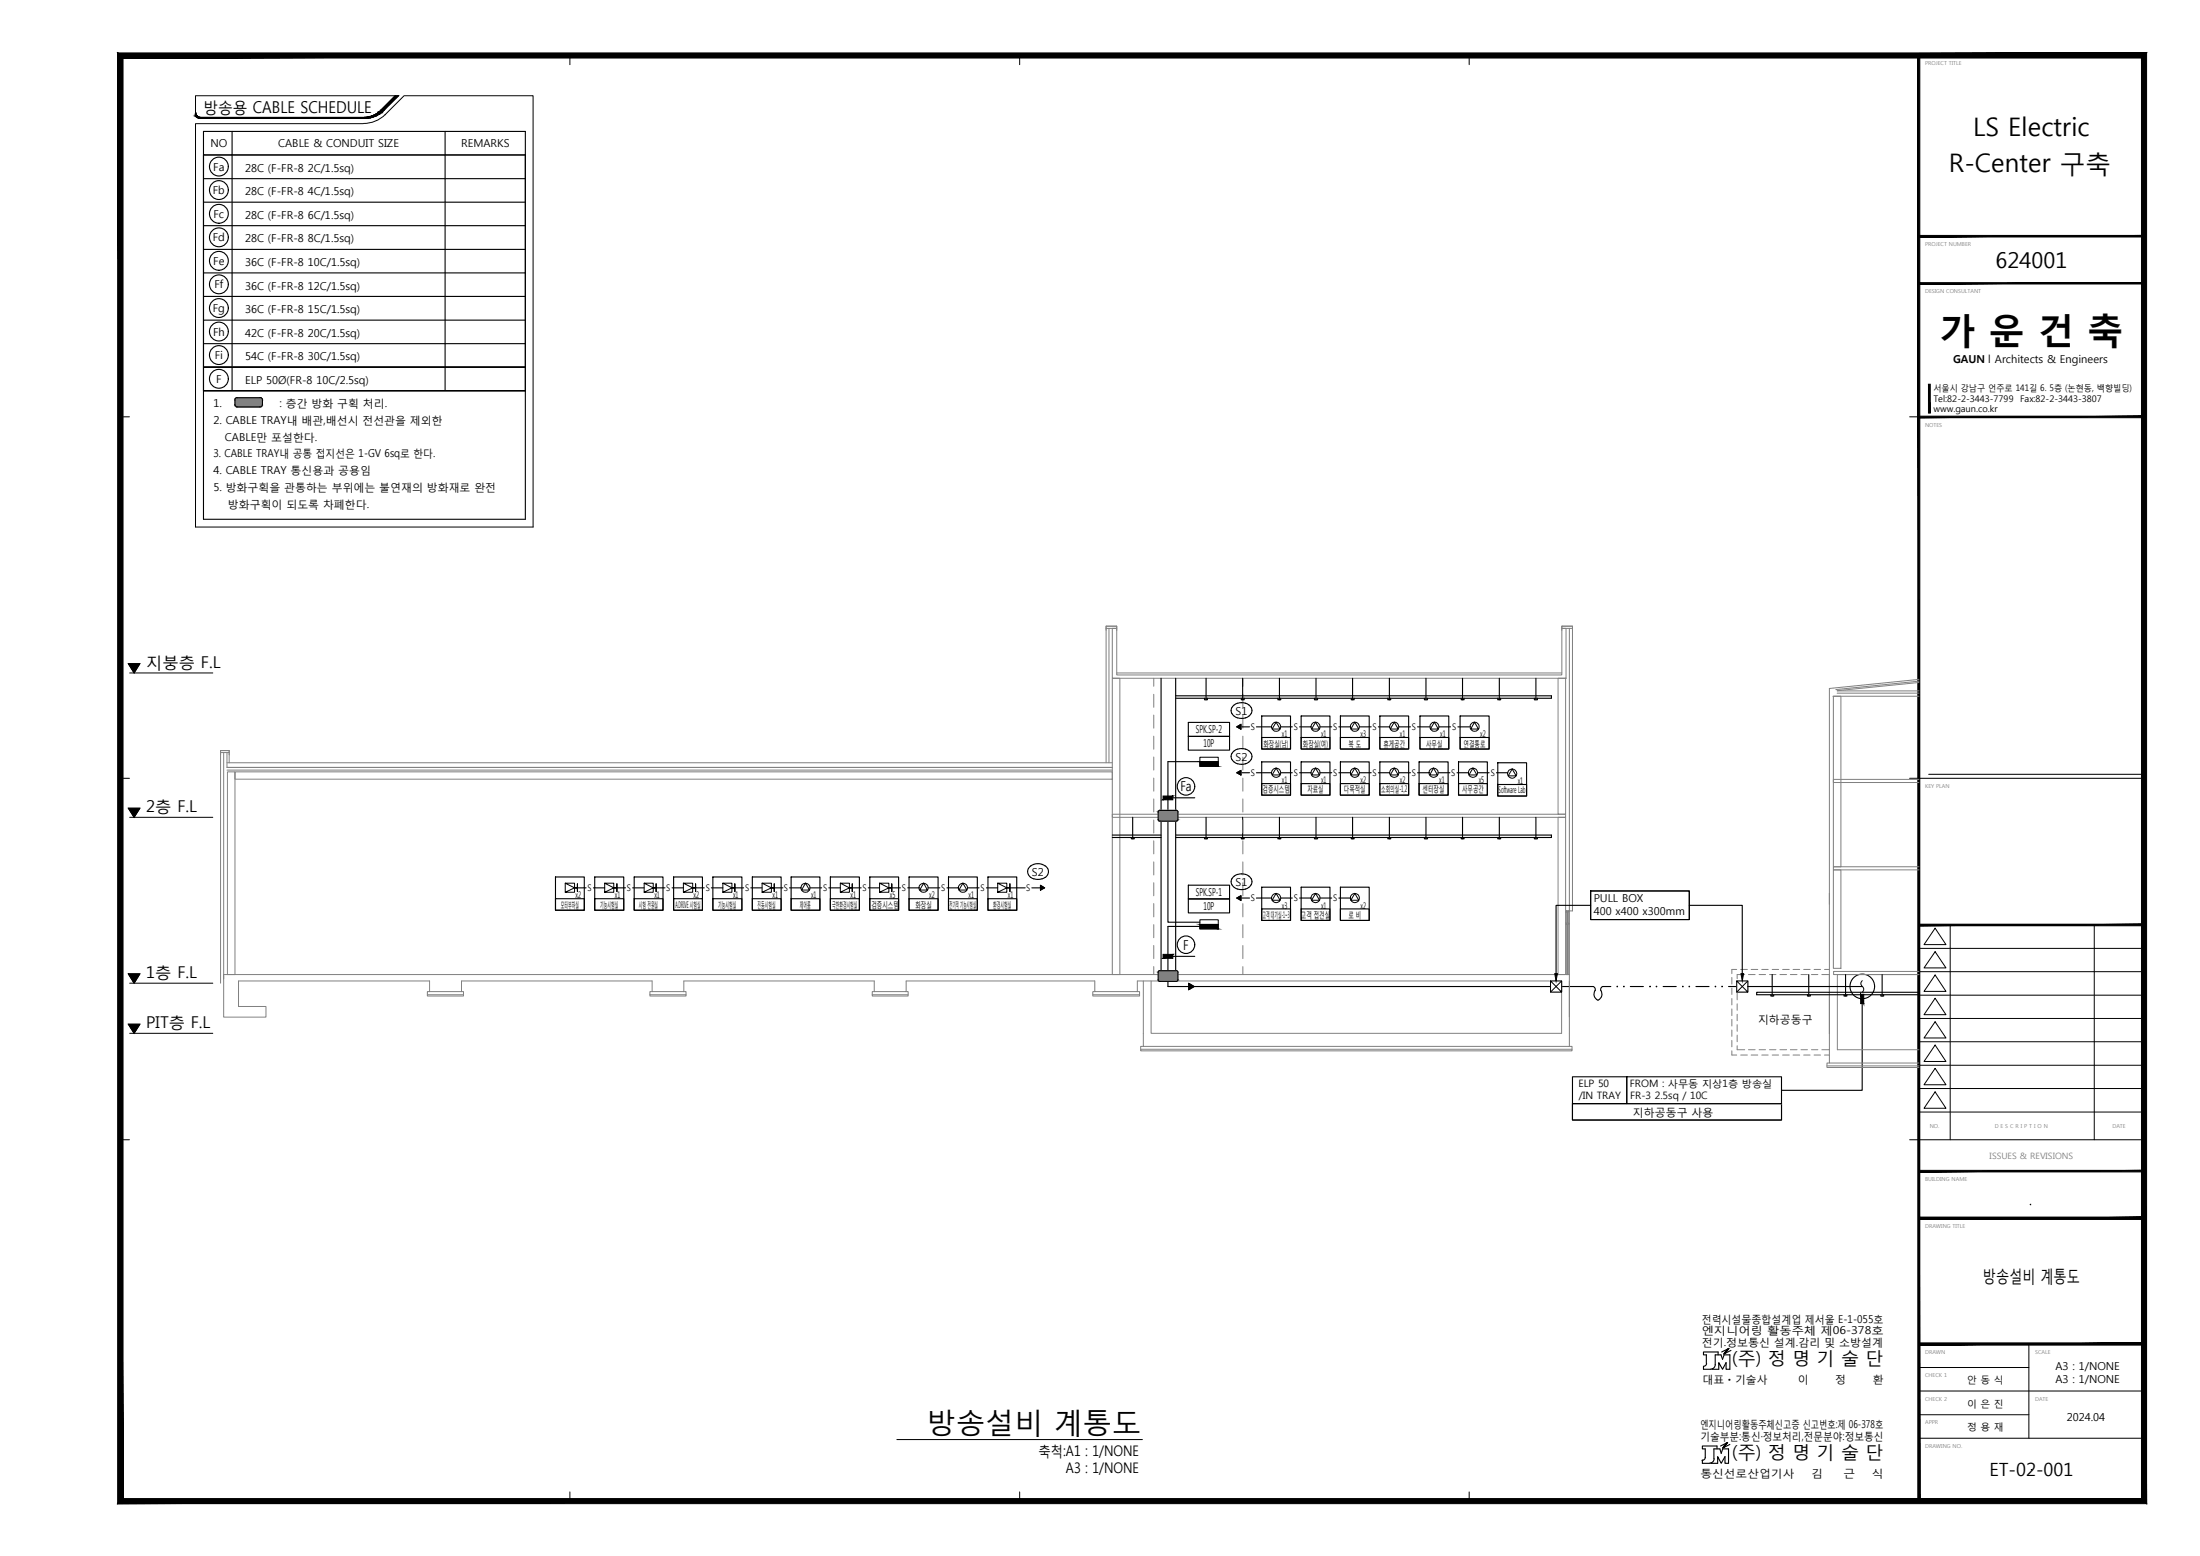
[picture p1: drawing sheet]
<svg xmlns="http://www.w3.org/2000/svg" width="420mm" height="297mm" viewBox="0 0 420 297" stroke-linecap="round" stroke-linejoin="round" font-family="sans-serif">
<!-- layer: TIT -->
<path d="M171.3 274.8h46.9" fill="none" stroke="#000" stroke-width=".19"/>
<!-- layer: SHT -->
<g fill="#000" stroke="#000" stroke-width=".19">
<path d="M22.5 10.1l1 1 386.5-1zM23.5 11.1l386.5-1-1 1zM410 10.1l-1 1 1 275.9zM409 11.1l1 275.9-1-.9zM22.5 287h387.5l-1-.9zM22.5 287l1-.9h385.5zM22.5 10.1v276.9l1-.9zM22.5 10.1l1 1v275z"/>
<path d="M366.3 10.6l.3 275.9v-275.9zM366.3 10.6l.3 275.9h-.3z"/>
<path d="M366.5 44.9v.3l42.9-.3zM366.5 45.2l42.9-.3v.3z"/>
<path d="M366.5 54v.2l42.9-.2zM366.5 54.2l42.9-.2v.2z"/>
<path d="M366.5 79.4v.3l42.9-.3zM366.5 79.7l42.9-.3v.3z"/>
<path d="M368.3 73.3l.3 5.6v-5.6zM368.3 73.3l.3 5.6h-.3z"/>
<path d="M366.5 176.4v.3l42.9-.3zM366.5 176.7l42.9-.3v.3z"/>
<path d="M366.5 232.4v.3l42.9-.3zM366.5 232.7l42.9-.3v.3z"/>
<path d="M366.5 232.4v.4l42.9-.4zM366.5 232.8l42.9-.4v.4z"/>
<path d="M366.5 223.4v.3l42.9-.3zM366.5 223.7l42.9-.3v.3z"/>
<path d="M366.5 256.4v.4l42.9-.4zM366.5 256.8l42.9-.4v.4z"/>
</g>
<g fill="none" stroke="#000" stroke-width=".19">
<path d="M108.8 10.6v1.7M194.7 10.6v1.7M280.6 10.6v1.7M23 79.6h1.7M364.7 79.6h1.8M23 148.6h1.7M364.7 148.6h44.7M368.3 147.8h41.1M366.5 176.6h42.9M369.6 177.2l2 3.1h-4.1zM372.4 176.6v41M400 176.6v41"/>
<path d="M366.5 190h42.9M366.5 194.4h42.9M366.5 198.9h42.9M366.5 185.5h42.9M366.5 181h42.9M369.6 195.1l2 3h-4.1zM369.6 199.5l2 3.1h-4.1zM369.6 190.6l2 3.1h-4.1zM369.6 186.1l2 3.2h-4.1zM369.6 181.7l2 3.1h-4.1zM23 217.6h1.7M364.7 217.6h44.7"/>
<path d="M366.5 203.4h42.9M366.5 207.8h42.9M366.5 212.3h42.9M369.6 203.9l2 3.2h-4.1zM369.6 208.4l2 3.2h-4.1zM366.5 232.6h42.9M387.5 256.6v18M366.5 261.1h21M366.5 270.1h21M366.5 265.5h42.9M366.5 274.6h42.9M108.8 284.8v1.7"/>
<path d="M194.7 284.8v1.7M280.6 284.8v1.7"/>
</g>
<g fill="none" stroke="#000" stroke-width=".21">
<path d="M328.1 258.6v-.5h-2.8v.5h.6v1.7M328.8 258.1l1.4-.7-.7 .9M329.5 258.3h-.1M329.6 258.2l-.4 .3M329.7 258.1l-.4 .2M329.8 257.9l-.4 .4M329.9 257.5l-.7 1M329.9 257.8l-.4 .3M329.9 257.7l-.3 .3M330 257.6l-.4 .3M330.1 257.5l-.4 .3M330.1 257.5l-.2 .1"/>
<path d="M330.2 257.5l-.4 .2M330.6 257.8l-1.4 .7M325.1 278.8v.5h1.4M325.4 260.8l-.1 .6h1.4M325.7 278.2l-.1 .3-.5 .3M325.9 260.3v.2l-.5 .3M326.5 279.3a.76 .76 0 0 0 .8-.8v-1.9h1.2l.2 .8 .3-.8h1.1v2.7h-.7v-1.2l-.7 1.2-.7-1.2v1.2h-1.3M326.7 261.4a.83 .83 0 0 0 .9-.9v-1.9h1.1l.3 .9 .3-.9h1.1v2.8h-.8v-1.3l-.6 1.3-.7-1.3v1.3h-1.3M327.9 276.6v-.6h-2.8v.6h.6v1.6M328.6 276l1.3-.6-.6 .9M329.3 276.3h-.1M329.4 276.1l-.4 .3"/>
<path d="M329.5 276l-.4 .3M329.6 275.8l-.4 .3M329.7 275.5l-.7 .9M329.8 275.6l-.4 .4M329.8 275.4l-.2 .2M329.9 275.5l-.4 .3M329.9 275.4l-.3 .3M330.4 275.7l-1.4 .7"/>
</g>
<circle cx="325.1" cy="278.8" r=".07" fill="#000" stroke="#000" stroke-width=".19"/>
<!-- layer: arch -->
<g fill="none" stroke="#808080" stroke-width=".19">
<path d="M211.2 120h2.1v-.5h-2.1v26.1M211.8 120v25.6M212.4 120h.9v8.8h85v-8.8h.8v9.5h-86.7zM299.7 120v53.9h.6v-54.4h-2v.5h2M211.2 120.3v-.8h2.1v.8M212.4 129.5h1.5v56.5h-1.5zM213.3 128.5h85M220.3 129.5v1.5M220.3 132.5v2.5M220.3 136.5v2.5M237.4 129.5v1.5M237.4 132.5v2.5"/>
<path d="M237.4 136.5v2.5M297.6 129.5h1.4v25.9h-1.4zM298.3 120.3v-.8h2v.8M350.1 132.9h16.4M350.1 132.9h1.5v32.6h-1.5zM350.9 131.9h15.6M350.9 132.3h15.6M366.5 129.7l-17.1 1.7v69M366.5 130l-15.9 1.6M366.5 130.3l-15.6 1.6M42.1 144.1v-.8h1.7v.8M42.1 143.7h1.7"/>
<path d="M42.7 143.7v43.2M43.3 143.7v2.8h169.1h-169.1M43.3 145.6h169.1M43.3 147h169.1M43.4 147.3h1.5v38.7h-1.5zM43.8 145.6v-2.3h-1.7v44.4M44.9 147.3h167.5v1.4h-167.5zM212.4 155.4h86.6v.6h-86.6zM220.3 140.5v2.5M220.3 144.5v2.5M220.3 148.5v2.5M220.3 152.5v2.5"/>
<path d="M220.3 156.5v2.5M237.4 140.5v2.5M237.4 144.5v2.5M237.4 148.5v2.5M237.4 152.5v2.5M237.4 156.5v2.5M297.6 156h1.4v30h-1.4zM366.5 148.8h-16.4v.6h16.4M220.3 160.5v2.5M220.3 164.5v2.5M220.3 168.5v2.5M220.3 172.5v2.5"/>
<path d="M220.3 176.5v2.5M237.4 160.5v2.5M237.4 164.5v2.5M237.4 168.5v2.5M237.4 172.5v2.5M237.4 176.5v2.5M299.1 173.9h.6v12.1h-.6zM299.1 176.2h.6v.2h-.6zM299.1 173.9h.6v.2h-.6zM299.3 176.4h.2v9.6h-.2zM299.3 174.1h.2v2.1h-.2zM350.1 166.1h1.5v18.8h-1.5z"/>
<path d="M366.5 165.5h-16.4v.6h16.4M81.6 189.9h6.9M82 189.3h-.4v.8h6.9v-.8h-.4M124.1 189.9h6.9M124.5 189.3h-.4v.8h6.9v-.8h-.4M166.6 189.9h6.8M167 189.3h-.4v.8h6.8v-.8h-.3M208.7 189.9h8.9M209.1 189.3h-.4v.8h8.9v-.8h-.4M218.4 187.3v12.5h81.3v-13.8h-257v8.2h8.1v-2.1h-5.2v-4.8h36.4v2h6.1v-2h36.4v2h6.1v-2h36.4v2h6.1v-2h36v2h8.1v-2h81v10h-78.4v-10M218.4 199.8h-.6v.8h82.4v-.8h-.5M220.3 180.5v2.5"/>
<path d="M220.3 184.5v1.5M237.4 180.5v2.5M237.4 184.5v1.5M330.8 186.6v1.3M330.8 188.6v1.3M330.8 190.6v1.2M330.8 192.6v1.3M330.8 194.6v1.3M330.8 196.6v1.3M330.8 198.6v1.2M331.7 185.1h-.9v.8M331.8 199.6v.8h1.4"/>
<path d="M331.8 187.6v1.3M331.8 189.6v1.3M331.8 191.6v1.3M331.8 193.6v1.2M331.8 195.6v1.3M331.8 197.6v1.3M332.4 185.1h1.3M333.2 186h-1.4v.8M333.9 186h1.3M334.4 185.1h1.3M336 186h1.2M336.5 185.1h1.2"/>
<path d="M337.9 186h1.3M338.5 185.1h1.2M339.9 186h1.3M340.4 185.1h1.3M341.9 186h1.3M342.4 185.1h1.3M344 186h1.2M344.5 185.1h1.2M345.9 186h1.3M346.5 185.1h1.2M347.9 186h1.5M348.4 185.1h1"/>
<path d="M366.5 185.4h-16.3v.6h16.3h-15.6v14.4h15.6M217.8 200.3h82.4M330.8 200.6v.8h.9M332.4 201.4h1.3M333.9 200.4h1.3M334.4 201.4h1.3M336 200.4h1.2M336.5 201.4h1.2M337.9 200.4h1.3M338.5 201.4h1.2M339.9 200.4h1.3M340.4 201.4h1.3"/>
<path d="M341.9 200.4h1.3M342.4 201.4h1.3M344 200.4h1.2M344.5 201.4h1.2M345.9 200.4h1.3M346.5 201.4h1.2M347.9 200.4h1.5M348.4 201.4h1M348.9 203.5h17.6M349.4 202.9h-.5v.9h17.6M349.4 200.4v2.5h17.1"/>
</g>
<!-- layer: SECT -->
<path d="M24.5 126.7h2.2l-1.1 1.8zM24.5 154.3h2.2l-1.1 1.7zM24.5 185.9h2.2l-1.1 1.8zM24.5 195.5h2.2l-1.1 1.8z" fill="#000" stroke="#000" stroke-width=".19"/>
<path d="M24.5 126.7h2.2l-1.1 1.8zM24.8 128.5h15.8M24.5 154.3h2.2l-1.1 1.7zM24.8 156h15.8M24.5 185.9h2.2l-1.1 1.8zM24.5 195.5h2.2l-1.1 1.8zM24.8 187.7h15.8M24.8 197.3h15.8" fill="none" stroke="#000" stroke-width=".19"/>
<!-- layer: S -->
<g fill="none" stroke="#000" stroke-width=".21">
<path d="M237 138.8h1.6M239.9 138.8h2.9M244.6 138.8h2.2M248.2 138.8h2.2M252.1 138.8h2.2M255.7 138.8h2.2M259.6 138.8h2.3M263.2 138.8h2.2M267.2 138.8h2.2M270.7 138.8h2.2M274.8 138.8h2.2M278.4 138.8h2.2"/>
<path d="M229.2 145.4h-6.1v30.7h6.1M237 147.5h1.6M239.9 147.5h2.9M244.6 147.5h2.2M248.2 147.5h2.2M252.1 147.5h2.2M255.7 147.5h2.2M259.6 147.5h2.3M263.2 147.5h2.2M267.2 147.5h2.2M270.7 147.5h2.2M274.7 147.5h2.2"/>
<path d="M278.3 147.5h2.1M282.2 147.5h2.2M285.8 147.5h2.2M109.7 169.5h2.2M113.3 169.5h2.2M117.2 169.5h2.3M120.8 169.5h2.2M124.8 169.5h2.2M128.4 169.5h2.1M132.3 169.5h2.2M135.8 169.5h2.2M139.8 169.5h2.2"/>
<path d="M143.4 169.5h2.1M147.3 169.5h2.2M150.8 169.5h2.2M154.7 169.5h2.2M158.3 169.5h2.2M162.2 169.5h2.3M165.8 169.5h2.2M169.8 169.5h2.2M173.4 169.5h2.1M177.2 169.5h2.3M180.8 169.5h2.2M184.8 169.5h2.2"/>
<path d="M188.4 169.5h2.1M192.9 169.5h2.9M197.1 169.5h1.6M229.2 176.9h-6.1v11.4h73M237 171.4h1.6M239.9 171.4h2.9M244.6 171.4h2.2M248.2 171.4h2.2M252.1 171.4h2.2M255.7 171.4h2.2M303.8 170.1h18.8v5.4h-18.8zM298.2 188.3h6"/>
<path d="M304.3 188.3a.61 .61 0 0 1 .2 1l-.1 .6 .2 .5a.61 .61 0 0 0 .6 .5 .61 .61 0 0 0 .6-.5l.1-.5-.1-.6a.61 .61 0 0 1 .3-1M333.8 188.3h21.8"/>
</g>
<!-- layer: SYM -->
<g fill="none" stroke="#000" stroke-width=".19">
<path d="M37.4 22a1.12 1.12 0 0 0 .9 .6M37.4 21.5a.95 .95 0 0 0 .9 .9M38.3 22.4h31.1M38.3 22.6h31.1M72.8 21.1a4.7 4.7 0 0 1-3.3 1.3M73 21.4l3.1-3.1h-.6l-2.8 2.8 2.8-2.8h-38.2v3.7M73.1 21.3a5.1 5.1 0 0 1-3.6 1.3M73.5 21.9l3.7-3.6h24.6v82.3h-64.5v-77h32.1M73.6 21.9a5.9 5.9 0 0 1-4.2 1.7M236.2 138.8l.8-.5v.9zM243.7 137.9l.8 1.3h-1.5zM251.2 137.9l.8 1.3h-1.5z"/>
<path d="M258.7 137.9l.8 1.3h-1.5zM266.3 137.9l.7 1.3h-1.5zM273.9 137.9l.8 1.3h-1.5zM281.6 137.9l.8 1.3h-1.5zM229.2 144.6h3.5v1.7h-3.5zM229.2 145.4h3.5M236.2 147.5l.8-.4v.8zM243.7 146.6l.8 1.3h-1.5zM251.2 146.6l.8 1.3h-1.5zM258.7 146.6l.8 1.3h-1.5zM266.3 146.6l.7 1.3h-1.5zM273.8 146.6l.7 1.3h-1.5z"/>
<path d="M281.3 146.6l.8 1.3h-1.6zM288.8 146.8l.8 1.3h-1.6zM107.9 168.6v1.7l1.8-.8-1.8-.9h1.8v1.7h-1.8M109.7 169.5h.6M110.3 168.7v1.5M115.5 168.6v1.7l1.7-.8-1.7-.9h1.7v1.7h-1.7M117.2 169.5h.6M117.8 168.7v1.5M123 168.6v1.7l1.8-.8-1.8-.9h1.8v1.7h-1.8M124.8 169.5h.5M125.3 168.7v1.5M130.5 168.6v1.7l1.8-.8-1.8-.9h1.8v1.7h-1.8"/>
<path d="M132.3 169.5h.5M132.8 168.7v1.5M138 168.6v1.7l1.8-.8-1.8-.9h1.8v1.7h-1.8M139.8 169.5h.5M140.3 168.7v1.5M145.5 168.6v1.7l1.8-.8-1.8-.9h1.8v1.7h-1.8M147.3 169.5h.6M147.9 168.7v1.5M153.8 168.6l.8 1.3h-1.5zM160.5 168.6v1.7l1.7-.8-1.7-.9h1.7v1.7h-1.7M162.2 169.5h.6M162.8 168.7v1.5"/>
<path d="M168 168.6v1.7l1.8-.8-1.8-.9h1.8v1.7h-1.8M169.8 169.5h.5M170.3 168.7v1.5M176.4 168.6l.7 1.3h-1.5zM183.9 168.6l.8 1.3h-1.6zM190.5 168.6v1.7l1.8-.8-1.8-.9h1.8v1.7h-1.8M192.3 169.5h.6M192.9 168.7v1.5M198.7 169l.8 .5-.8 .4zM229.2 175.6h3.5v1.7h-3.5zM229.2 176.5h3.5M236.2 171.4l.8-.4v.9z"/>
<path d="M243.7 170.5l.8 1.4h-1.5zM251.2 170.5l.8 1.4h-1.5zM258.7 170.5l.8 1.4h-1.5zM227 187.7l1 .6-1 .6zM296.1 187.3h2.1v2.1h-2.1zM296.1 187.3v2.1h2.1v-2.1h-2.1l2.1 2.1M298.2 187.3l-2.1 2.1M331.7 187.3h2.1v2.1h-2.1zM331.7 187.3v2.1h2.1v-2.1h-2.1l2.1 2.1M333.8 187.3l-2.1 2.1M355.7 187.2l-.3 .6 .5 .8v.5l-.2 .3"/>
<circle cx="243.7" cy="138.7" r=".89"/>
<circle cx="251.2" cy="138.7" r=".88"/>
<circle cx="258.8" cy="138.7" r=".87"/>
<circle cx="266.3" cy="138.7" r=".89"/>
<circle cx="274" cy="138.7" r=".87"/>
<circle cx="281.6" cy="138.7" r=".87"/>
<circle cx="243.7" cy="147.5" r=".89"/>
<circle cx="251.2" cy="147.5" r=".88"/>
<circle cx="258.8" cy="147.5" r=".87"/>
<circle cx="266.3" cy="147.5" r=".89"/>
<circle cx="273.8" cy="147.5" r=".87"/>
<circle cx="281.3" cy="147.5" r=".89"/>
<circle cx="288.8" cy="147.7" r=".87"/>
<circle cx="153.8" cy="169.5" r=".87"/>
<circle cx="176.4" cy="169.5" r=".86"/>
<circle cx="183.9" cy="169.5" r=".88"/>
<circle cx="243.7" cy="171.5" r=".89"/>
<circle cx="251.2" cy="171.4" r=".88"/>
<circle cx="258.8" cy="171.4" r=".87"/>
</g>
<path d="M296.1 187.3h2.1M331.7 187.3h2.1M310.7 210.7v-5.1l29.5 5.1" fill="none" stroke="#fff" stroke-width=".19"/>
<g fill="#fff" stroke="#fff" stroke-width=".19">
<path d="M310.7 205.6l29.5 5.1h-29.5z"/>
<path d="M310.7 205.6h29.5v5.1z"/>
<path d="M227 187.7l1 .6-1 .6z"/>
<path d="M236.2 138.8l.8-.5v.9z"/>
<path d="M236.2 147.5l.8-.4v.8z"/>
<path d="M236.2 171.4l.8-.4v.9z"/>
<path d="M198.7 169l.8 .5-.8 .4z"/>
<path d="M296.1 187.3v2.1h2.1zM296.1 187.3h2.1v2.1z"/>
<path d="M331.7 187.3v2.1h2.1zM331.7 187.3h2.1v2.1z"/>
</g>
<!-- layer: S4 -->
<path d="M306.1 188.3h1.5M311.4 188.3h2.5M317.6 188.3h2.5M323.9 188.3h2.5M330.1 188.3h1.6" fill="none" stroke="#000" stroke-width=".21"/>
<g fill="#000" stroke="#000" stroke-width=".19">
<path d="M310.1 188.3h.1l-.1 .1zM315.1 188.3h.1l-.1 .1zM316.3 188.3h.1v.1zM327.5 188.3h.2zM328.8 188.3h.2z"/>
<circle cx="308.9" cy="188.3" r=".07"/>
<circle cx="321.4" cy="188.3" r=".07"/>
<circle cx="322.6" cy="188.3" r=".07"/>
</g>
<!-- layer: SYM -->
<g fill="none" stroke="#000" stroke-width=".21">
<path d="M38.9 25.1h61.4v74h-61.4zM38.9 29.6h61.4M38.9 38.6h61.4M38.9 34.1h61.4M44.3 25.1v49.5M85 25.1v49.5M38.9 56.6h61.4M38.9 52.1h61.4M38.9 47.6h61.4M38.9 43.1h61.4M38.9 74.6h61.4M38.9 61.1h61.4"/>
<path d="M38.9 65.6h61.4M38.9 70.1h61.4M226.9 137.9h7.9v2.7h-7.9zM235.3 135.1l-.2 .5 .2 .6M235.3 136.2a2.28 2.28 0 0 0 2.6 .8M236.2 138.8l.8-.5v.9zM237.9 134.2a1.42 1.42 0 0 1 1.2 1.4 1.42 1.42 0 0 1-1.2 1.5M237.9 134.3a2.18 2.18 0 0 0-2.6 .8M241 136.7h5.5v6.3h-5.5zM248.5 136.7h5.5v6.3h-5.5zM256 136.7h5.5v6.3h-5.5zM263.5 136.7h5.5v6.3h-5.5z"/>
<path d="M271.2 136.7h5.5v6.3h-5.5zM278.8 136.7h5.6v6.3h-5.6zM224 152.3h4.2M226.9 140.6h7.9v2.6h-7.9zM235.3 143.8l-.2 .6 .2 .6M235.3 145l.4 .5 .6 .3M236.2 147.5l.8-.4v.8zM236.3 143l-.6 .3-.4 .5M236.4 143l.7-.1 .8 .1M236.4 145.8l.7 .1 .8-.1M237.9 143a1.42 1.42 0 0 1 1.2 1.4 1.42 1.42 0 0 1-1.2 1.4M241 140.8h5.5v2.2h-5.5z"/>
<path d="M241 145.4h5.5v6.4h-5.5zM241 149.6h5.5v2.2h-5.5zM248.5 140.8h5.5v2.2h-5.5zM248.5 145.4h5.5v6.4h-5.5zM248.5 149.6h5.5v2.2h-5.5zM256 140.8h5.5v2.2h-5.5zM256 145.4h5.5v6.4h-5.5zM256 149.6h5.5v2.2h-5.5zM263.5 140.8h5.5v2.2h-5.5zM263.5 145.4h5.5v6.4h-5.5zM263.5 149.6h5.5v2.2h-5.5zM271 145.4h5.6v6.4h-5.6z"/>
<path d="M271 149.6h5.6v2.2h-5.6zM271.2 140.8h5.5v2.2h-5.5zM278.6 145.4h5.5v6.4h-5.5zM278.6 149.6h5.5v2.2h-5.5zM278.8 140.8h5.6v2.2h-5.6zM286 145.6h5.5v6.4h-5.5zM286 149.8h5.5v2.2h-5.5zM106.1 167.4h5.5v6.4h-5.5zM106.1 171.6h5.5v2.2h-5.5zM113.6 167.4h5.5v6.4h-5.5zM113.6 171.6h5.5v2.2h-5.5zM121.1 167.4h5.5v6.4h-5.5z"/>
<path d="M121.1 171.6h5.5v2.2h-5.5zM128.7 167.4h5.5v6.4h-5.5zM128.7 171.6h5.5v2.2h-5.5zM136.1 167.4h5.6v6.4h-5.6zM136.1 171.6h5.6v2.2h-5.6zM143.7 167.4h5.5v6.4h-5.5zM143.7 171.6h5.5v2.2h-5.5zM151.1 167.4h5.5v6.4h-5.5zM151.1 171.6h5.5v2.2h-5.5zM158.6 167.4h5.5v6.4h-5.5zM158.6 171.6h5.5v2.2h-5.5zM166.1 167.4h5.5v6.4h-5.5z"/>
<path d="M166.1 171.6h5.5v2.2h-5.5zM173.6 167.4h5.6v6.4h-5.6zM173.6 171.6h5.6v2.2h-5.6zM181.1 167.4h5.5v6.4h-5.5zM181.1 171.6h5.5v2.2h-5.5zM188.7 167.4h5.5v6.4h-5.5zM188.7 171.6h5.5v2.2h-5.5zM196.8 167.5l.6 .3M196.8 165.3a1.32 1.32 0 0 0 0 2.2M197.4 165l-.6 .3M197.5 165a2.38 2.38 0 0 1 2.1 .3M198.7 169l.8 .5-.8 .4z"/>
<path d="M199.6 167.5a2.54 2.54 0 0 1-2.1 .3M199.6 165.3a1.32 1.32 0 0 1 0 2.2M226.9 169h7.9v2.6h-7.9zM226.9 171.6h7.9v2.7h-7.9zM235.3 167.8l-.2 .5 .2 .6M235.3 168.9l.4 .5 .6 .3M236.2 171.4l.8-.4v.9zM236.3 166.9l-.6 .3-.4 .6M236.4 166.9l.7-.1 .8 .1M236.4 169.7l.7 .1 .8-.1M237.9 166.9a1.42 1.42 0 0 1 1.2 1.4 1.42 1.42 0 0 1-1.2 1.4M241 169.4h5.5v6.3h-5.5z"/>
<path d="M241 173.5h5.5v2.2h-5.5zM248.5 169.4h5.5v6.3h-5.5zM248.5 173.5h5.5v2.2h-5.5zM256 169.4h5.5v6.3h-5.5zM256 173.5h5.5v2.2h-5.5zM303.8 170.1h18.8v5.4h-18.8zM303.8 172.8h-6.6v13.1M322.6 172.8h10.1v13.1M224 182.6h4.2M227 187.7l1 .6-1 .6zM355.6 191.6v16.5h-15.4M300.3 210.7h39.9v3.1h-39.9z"/>
<path d="M300.3 205.6h10.4v5.1h-10.4zM310.7 205.6h29.5v5.1h-29.5z"/>
<circle cx="41.8" cy="36.3" r="1.8"/>
<circle cx="41.8" cy="31.8" r="1.8"/>
<circle cx="41.8" cy="58.8" r="1.8"/>
<circle cx="41.8" cy="45.3" r="1.8"/>
<circle cx="41.8" cy="54.3" r="1.8"/>
<circle cx="41.8" cy="40.8" r="1.8"/>
<circle cx="41.8" cy="49.8" r="1.8"/>
<circle cx="41.8" cy="72.3" r="1.8"/>
<circle cx="41.8" cy="63.3" r="1.8"/>
<circle cx="41.8" cy="67.8" r="1.8"/>
<circle cx="355.7" cy="188.3" r="2.35"/>
</g>
<g fill="#000" stroke="#000" stroke-width=".19">
<path d="M236.2 138.8l.8-.5v.9zM236.2 147.5l.8-.4v.8zM198.7 169l.8 .5-.8 .4zM236.2 171.4l.8-.4v.9zM227 187.7l1 .6-1 .6zM296.9 185.9h.5l-.2 1.4zM332.5 185.9h.5l-.3 1.4z"/>
<path d="M75.5 18.3l-2.2 2.8 2.8-2.8zM75.5 18.3l-2.2 2.8h-.6z"/>
<path d="M37.3 21.5l.1 .2zM37.3 21.5l.1 .2z"/>
<path d="M37.3 21.7l.1 .1zM37.3 21.7l.1 .1z"/>
<path d="M37.3 21.8l.2 .2zM37.3 21.8l.2 .2h-.2z"/>
<path d="M37.3 22h.2zM37.3 22h.2z"/>
<path d="M37.3 22l.3 .2zM37.3 22l.3 .2z"/>
<path d="M37.4 22.2h.3zM37.4 22.2h.3z"/>
<path d="M37.5 22.2l.3 .1zM37.5 22.2l.3 .1z"/>
<path d="M37.5 22.3h.4zM37.5 22.3h.4z"/>
<path d="M37.6 22.3l.3 .1zM37.6 22.3l.3 .1z"/>
<path d="M37.6 22.4h.5zM37.6 22.4h.5z"/>
<path d="M37.7 22.4h.6zM37.7 22.4h.6z"/>
<path d="M38.1 22.6h31.8zM38.1 22.6h31.3z"/>
<path d="M38.1 22.6h32.1zM38.1 22.6h31.8z"/>
<path d="M37.9 22.5h32.5zM37.9 22.5l32.3 .1z"/>
<path d="M37.8 22.5h33.1zM37.8 22.5h32.6z"/>
<path d="M37.7 22.4h33.3zM37.7 22.4l33.2 .1z"/>
<path d="M69.5 22.4h1.5zM69.4 22.4h1.6z"/>
<path d="M70.2 22.4h.9zM69.5 22.4h1.5z"/>
<path d="M70.9 22.2l.2 .2 .5-.2zM70.2 22.4l.7-.2 .2 .2z"/>
<path d="M71 22.2h.7zM70.9 22.2h.7z"/>
<path d="M71.5 21.9l.2 .3 .5-.3zM71 22.2l.5-.3 .2 .3z"/>
<path d="M71.7 21.8h.7zM71.5 21.9h.7z"/>
<path d="M72.2 21.5l.2 .3 .4-.3zM71.7 21.8l.5-.3 .2 .3z"/>
<path d="M72.4 21.4l.4 .1 .2-.1zM72.2 21.5l.2-.1 .4 .1z"/>
<path d="M72.7 21.1l.3 .3 .3-.3zM72.4 21.4l.3-.3 .3 .3z"/>
<path d="M222.1 152v.7l1.9-.7zM222.1 152.7l1.9-.7v.7z"/>
<path d="M229.2 145.4l3.5 .9v-.9zM229.2 145.4l3.5 .9h-3.5z"/>
<path d="M229.2 176.5l3.5 .8v-.8zM229.2 176.5l3.5 .8h-3.5z"/>
<path d="M222.1 182.2v.8l1.9-.8zM222.1 183l1.9-.8v.8z"/>
<path d="M355.3 189.8l.6 1.8v-1.8zM355.3 189.8l.6 1.8h-.6z"/>
</g>
<!-- layer: TRAY -->
<g fill="none" stroke="#000" stroke-width=".21">
<path d="M44.9 77.2l.2 .4 .2 .1h4.4l.2-.1 .2-.4M45.3 75.9h4.4M45.3 75.9l-.4 .2v1.1M49.7 75.9l.4 .2v1.1M221.7 129.5v56.5M224.5 132.8h71.8v.5h-71.8M224.5 129.5v56.5M230 133.3v.3h.6v-.3M230.3 129.5v4.1M237.1 133.3v.3h.5v-.3M237.3 129.5v4.1M244.1 133.3v.3h.5v-.3"/>
<path d="M244.3 129.5v4.1M251 133.3v.3h.6v-.3M251.3 129.5v4.1M258.1 133.3v.3h.5v-.3M258.3 129.5v4.1M265 133.3v.3h.6v-.3M265.3 129.5v4.1M272 133.3v.3h.6v-.3M272.3 129.5v4.1M279.1 133.3v.3h.5v-.3M279.3 129.5v4.1M286 133.3v.3h.6v-.3"/>
<path d="M286.3 129.5v4.1M293 133.3v.3h.6v-.3M293.3 129.5v4.1M212.4 159.9h9.3M212.4 159.4h9.3M216.1 159.9v.2h.5v-.2M216.3 156v4.1M224.5 159.4h71.8v.5h-71.8M230 159.9v.2h.6v-.2M230.3 156v4.1M237.1 159.9v.2h.5v-.2M237.3 156v4.1"/>
<path d="M244.1 159.9v.2h.5v-.2M244.3 156v4.1M251 159.9v.2h.6v-.2M251.3 156v4.1M258.1 159.9v.2h.5v-.2M258.3 156v4.1M265 159.9v.2h.6v-.2M265.3 156v4.1M272 159.9v.2h.6v-.2M272.3 156v4.1M279.1 159.9v.2h.5v-.2M279.3 156v4.1"/>
<path d="M286 159.9v.2h.6v-.2M286.3 156v4.1M293 159.9v.2h.6v-.2M293.3 156v4.1M338.2 189.9v.2h.6v-.2M338.5 186v4.1M345.2 189.9v.2h.5v-.2M345.4 186v4.1M352.2 189.9v.2h.5v-.2M352.5 186v4.1M359.2 189.9v.2h.5v-.2M359.5 186v4.1"/>
<path d="M366.5 189.4h-31v.5h31"/>
</g>
<!-- layer: REV -->
<path d="M300.3 210.7h39.9" fill="none" stroke="#fff" stroke-width=".19"/>
<path d="M300.3 210.7v3.1h39.9zM300.3 210.7h39.9v3.1z" fill="#fff" stroke="#fff" stroke-width=".19"/>
<path d="M300.3 210.7h39.9v3.1h-39.9z" fill="none" stroke="#000" stroke-width=".19"/>
<!-- layer: TRAY -->
<g fill="#808080" stroke="#808080" stroke-width=".19">
<path d="M221.2 156.5h3.7z"/>
<path d="M221.2 156.6h3.7z"/>
<path d="M221.3 156.7h3.5z"/>
<path d="M221.2 187.2h3.7z"/>
<path d="M221.5 154.7h3.2zM221.4 154.7h3.3z"/>
<path d="M221.4 154.7h3.3zM221.4 154.7h3.3z"/>
<path d="M221.4 154.7l3.4 .1zM221.3 154.8h3.5z"/>
<path d="M221.3 154.8h3.5zM221.3 154.8h3.5z"/>
<path d="M221.3 154.8h3.6zM221.3 154.8h3.6z"/>
<path d="M221.2 154.8l3.7 .1zM221.2 154.8l3.7 .1z"/>
<path d="M221.2 154.9l3.7 .1zM221.2 154.9l3.7 .1z"/>
<path d="M221.2 155h3.8zM221.2 155h3.8z"/>
<path d="M221.2 155l3.8 1.4v-1.4zM221.2 155l3.8 1.4h-3.8z"/>
<path d="M221.2 156.4l3.8 .1zM221.2 156.4l3.8 .1z"/>
<path d="M221.2 156.5h3.7zM221.2 156.5h3.8z"/>
<path d="M221.2 156.5h3.7zM221.2 156.5h3.7zM221.2 156.5h3.7z"/>
<path d="M221.2 156.5l3.7 .1zM221.2 156.5l3.7 .1z"/>
<path d="M221.2 156.6h3.7zM221.2 156.6h3.7zM221.2 156.6h3.7z"/>
<path d="M221.3 156.6h3.6zM221.3 156.6l3.5 .1zM221.3 156.7h3.5z"/>
<path d="M221.3 156.7h3.5zM221.3 156.7h3.5zM221.3 156.7h3.5z"/>
<path d="M221.4 156.7h3.4zM221.4 156.7h3.3z"/>
<path d="M221.4 156.7h3.3zM221.4 156.7h3.3z"/>
<path d="M221.4 156.7h3.3zM221.4 156.7h3.3z"/>
<path d="M221.4 156.7h3.3zM221.4 156.7h3.3z"/>
<path d="M221.4 156.7h3.3zM221.4 156.7h3.2z"/>
<path d="M221.5 185.3h3.2zM221.4 185.3h3.3z"/>
<path d="M221.4 185.3l3.3 .1zM221.4 185.3l3.3 .1z"/>
<path d="M221.4 185.4h3.4zM221.3 185.4h3.5z"/>
<path d="M221.3 185.4h3.5zM221.3 185.4h3.5z"/>
<path d="M221.3 185.4h3.6zM221.3 185.4h3.6z"/>
<path d="M221.2 185.4l3.7 .1zM221.2 185.4l3.7 .1z"/>
<path d="M221.2 185.5l3.7 .1zM221.2 185.5l3.7 .1z"/>
<path d="M221.2 185.6h3.8zM221.2 185.6h3.8z"/>
<path d="M221.2 185.6l3.8 1.5v-1.5zM221.2 185.6l3.8 1.5h-3.8z"/>
<path d="M221.2 187.1h3.8zM221.2 187.1h3.8z"/>
<path d="M221.2 187.1h3.7zM221.2 187.1h3.8z"/>
<path d="M221.2 187.1l3.7 .1zM221.2 187.1l3.7 .1zM221.2 187.2h3.7z"/>
<path d="M221.2 187.2h3.7zM221.2 187.2h3.7z"/>
<path d="M221.2 187.2h3.7zM221.2 187.2h3.7z"/>
<path d="M221.2 187.2l3.7 .1zM221.2 187.2l3.7 .1z"/>
<path d="M221.3 187.3h3.5zM221.3 187.3h3.6z"/>
<path d="M221.3 187.3h3.5zM221.3 187.3h3.5z"/>
<path d="M221.3 187.3h3.5zM221.3 187.3h3.5z"/>
<path d="M221.3 187.3h3.5zM221.3 187.3h3.5z"/>
<path d="M221.4 187.3h3.4zM221.4 187.3l3.3 .1zM221.4 187.4h3.3zM221.4 187.4h3.3z"/>
<path d="M221.4 187.4h3.3zM221.4 187.4h3.3z"/>
<path d="M221.4 187.4h3.3zM221.4 187.4h3.3z"/>
<path d="M221.4 187.4h3.3zM221.4 187.4h3.2z"/>
<path d="M45.3 75.9h4.4zM45.2 75.9h4.5zM45.2 75.9h4.5zM45.2 75.9h4.5z"/>
<path d="M45.2 75.9l4.6 .1zM45.1 76h4.7zM45.1 76h4.7zM45.1 76h4.7z"/>
<path d="M45.1 76h4.8zM45.1 76h4.8z"/>
<path d="M45.1 76h4.8zM45.1 76h4.8z"/>
<path d="M45 76l5 .1zM45 76.1h5z"/>
<path d="M45 76.1h5zM45 76.1h5z"/>
<path d="M45 76.1h5zM45 76.1h5z"/>
<path d="M45 76.1h5zM45 76.1h5zM44.9 76.1h5.1zM44.9 76.1h5.1z"/>
<path d="M44.9 76.1l5.2 .1zM44.9 76.2h5.2z"/>
<path d="M44.9 76.2h5.2zM44.9 76.2h5.2z"/>
<path d="M44.9 76.2l5.2 .1zM44.9 76.2l5.2 .1z"/>
<path d="M44.9 76.3h5.2zM44.9 76.3h5.2z"/>
<path d="M44.9 76.3l5.2 .1zM44.9 76.3l5.2 .1z"/>
<path d="M44.9 76.4l5.2 .8v-.8zM44.9 76.4l5.2 .8h-5.2z"/>
<path d="M44.9 77.2h5.2zM44.9 77.2l5.2 .1zM44.9 77.3h5.2zM44.9 77.3h5.2z"/>
<path d="M44.9 77.3l5.2 .1zM44.9 77.3l5.2 .1zM44.9 77.4h5.2zM44.9 77.4h5.2z"/>
<path d="M44.9 77.4h5.2zM44.9 77.4l5.1 .1z"/>
<path d="M44.9 77.5h5.1zM44.9 77.5h5.1z"/>
<path d="M44.9 77.5h5.1zM44.9 77.5h5.1z"/>
<path d="M45 77.5h5zM45 77.5h5z"/>
<path d="M45 77.5l5 .1zM45 77.5l5 .1z"/>
<path d="M45 77.6h5zM45 77.6h4.9z"/>
<path d="M45 77.6h4.9zM45 77.6h4.9z"/>
<path d="M45.1 77.6h4.8zM45.1 77.6l4.7 .1zM45.1 77.7h4.7zM45.1 77.7h4.7z"/>
<path d="M45.1 77.7h4.7zM45.1 77.7h4.6zM45.2 77.7h4.5zM45.2 77.7h4.5z"/>
<path d="M45.2 77.7h4.5zM45.2 77.7h4.5z"/>
</g>
<path d="M221.2 155l.3-.3h3.3l.2 .3M221.2 156.4l.3 .3h3.1l.4-.3M221.2 155v1.4M225 155v1.4M221.2 185.6l.3-.3h3.3l.2 .3M221.2 187l.3 .4h3.1l.4-.4M221.2 185.6v1.5M225 185.6v1.5" fill="none" stroke="#000" stroke-width=".19"/>
<!-- layer: S -->
<path d="M303.8 170.1h18.8" fill="none" stroke="#fff" stroke-width=".19"/>
<path d="M303.8 170.1v5.4h18.8zM303.8 170.1h18.8v5.4z" fill="#fff" stroke="#fff" stroke-width=".19"/>
<!-- layer: DIM -->
<g fill="none" stroke="#000" stroke-width=".21">
<circle cx="226.5" cy="150.1" r="1.67"/>
<circle cx="226.5" cy="180.3" r="1.67"/>
</g>
<text font-size="7" x="370.4" y="65.3">가 운 건 축</text>
<text font-size="5.6" x="177" y="273.4">방송설비 계통도</text>
<g font-size="4.9">
<text x="376.9" y="25.9">LS Electric</text>
<text x="372.2" y="32.9">R-Center 구축</text>
</g>
<text font-size="4.2" x="381.1" y="51.1">624001</text>
<g font-size="3.5">
<text x="330.8" y="260.5">(주) 정 명 기 술 단</text>
<text x="330.8" y="278.4">(주) 정 명 기 술 단</text>
<text x="379.9" y="281.8">ET-02-001</text>
</g>
<text font-size="3.4" x="378.7" y="244.7">방송설비 계통도</text>
<g font-size="3.1">
<text x="38.9" y="21.5">방송용 CABLE SCHEDULE</text>
<text x="27.9" y="127.5">지붕층 F.L</text>
<text x="27.9" y="155.1">2층 F.L</text>
<text x="27.9" y="186.7">1층 F.L</text>
<text x="27.9" y="196.3">PIT층 F.L</text>
</g>
<g font-size="2.8">
<text x="198.3" y="277.9">축척:A1 : 1/NONE</text>
<text x="203.6" y="281.2">A3 : 1/NONE</text>
</g>
<g font-size="2.6">
<text x="225.4" y="151.1">Fa</text>
<text x="226" y="181.3">F</text>
</g>
<g font-size="2.1">
<text x="40.2" y="28.1">NO</text>
<text x="53.1" y="28.1">CABLE &amp; CONDUIT SIZE</text>
<text x="88.1" y="28.1">REMARKS</text>
<text x="40.7" y="32.6">Fa</text>
<text x="46.8" y="32.8">28C (F-FR-8 2C/1.5sq)</text>
<text x="40.6" y="37.1">Fb</text>
<text x="40.8" y="41.6">Fc</text>
<text x="46.8" y="41.8">28C (F-FR-8 6C/1.5sq)</text>
<text x="46.8" y="37.2">28C (F-FR-8 4C/1.5sq)</text>
<text x="40.6" y="46.1">Fd</text>
<text x="46.8" y="46.3">28C (F-FR-8 8C/1.5sq)</text>
<text x="40.7" y="50.6">Fe</text>
<text x="46.8" y="50.7">36C (F-FR-8 10C/1.5sq)</text>
<text x="40.6" y="59.5">Fg</text>
<text x="40.9" y="55.1">Ff</text>
<text x="46.8" y="55.3">36C (F-FR-8 12C/1.5sq)</text>
<text x="46.8" y="59.8">36C (F-FR-8 15C/1.5sq)</text>
<text x="40.7" y="64.1">Fh</text>
<text x="46.8" y="64.2">42C (F-FR-8 20C/1.5sq)</text>
<text x="41" y="68.6">Fi</text>
<text x="46.8" y="68.7">54C (F-FR-8 30C/1.5sq)</text>
<text x="373" y="69.3">GAUN l Architects &amp; Engineers</text>
<text x="40.8" y="77.7">1.</text>
<text x="41.3" y="73.1">F</text>
<text x="46.8" y="73.3">ELP 50Ø(FR-8 10C/2.5sq)</text>
<text x="53.4" y="77.7">: 층간 방화 구획 처리.</text>
<text x="40.8" y="80.9">2. CABLE TRAY내 배관,배선시 전선관을 제외한</text>
<text x="40.8" y="87.3">3. CABLE TRAY내 공통 접지선은 1-GV 6sq로 한다.</text>
<text x="43" y="84.1">CABLE만 포설한다.</text>
<text x="40.8" y="90.5">4. CABLE TRAY 통신용과 공용임</text>
<text x="40.8" y="93.7">5. 방화구획을 관통하는 부위에는 불연재의 방화재로 완전</text>
<text x="43.5" y="96.9">방화구획이 되도록 차폐한다.</text>
<text x="236" y="136.4">S1</text>
<text x="228.4" y="140">SPK.SP-2</text>
<text x="229.8" y="142.6">10P</text>
<text x="236" y="145.2">S2</text>
<text x="197.1" y="167.2">S2</text>
<text x="228.4" y="171.1">SPK.SP-1</text>
<text x="229.8" y="173.7">10P</text>
<text x="236" y="169.1">S1</text>
<text x="304.4" y="172.2">PULL BOX</text>
<text x="304.4" y="174.7">400 x400 x300mm</text>
<text x="335.7" y="195.3">지하공동구</text>
<text x="311.9" y="213">지하공동구 사용</text>
<text x="325" y="252.5">전력시설물종합설계업 제서울 E-1-055호</text>
<text x="325" y="254.7">엔지니어링 활동주체 제06-378호</text>
<text x="325" y="256.9">전기.정보통신 설계.감리 및 소방설계</text>
<text x="392.6" y="261.6">A3 : 1/NONE</text>
<text x="325.2" y="264">대표ㆍ기술사</text>
<text x="343.3" y="264">이</text>
<text x="350.5" y="264">정</text>
<text x="357.7" y="264">환</text>
<text x="392.6" y="264.1">A3 : 1/NONE</text>
<text x="324.7" y="272.7">엔지니어링활동주체신고증 신고번호:제 06-378호</text>
<text x="324.7" y="274.9">기술부분:통신·정보처리,전문분야:정보통신</text>
<text x="394.7" y="271.3">2024.04</text>
<text x="324.7" y="282">통신선로산업기사</text>
<text x="345.9" y="282">김</text>
<text x="352.1" y="282">근</text>
<text x="357.5" y="282">식</text>
</g>
<g font-size="1.9">
<text x="301.5" y="207.6">ELP 50</text>
<text x="301.5" y="209.9">/IN TRAY</text>
<text x="311.3" y="207.6">FROM : 사무동 지상1층 방송실</text>
<text x="311.3" y="209.9">FR-3 2.5sq / 10C</text>
<text x="375.7" y="264.1">안 동 식</text>
<text x="375.7" y="268.6">이 은 진</text>
<text x="375.7" y="273.1">정 용 재</text>
</g>
<g font-size="1.7">
<text x="369.2" y="74.6">서울시 강남구 언주로 141길 6. 5층 (논현동, 백향빌딩)</text>
<text x="369.2" y="76.8">Tel:82-2-3443-7799</text>
<text x="385.8" y="76.8">Fax:82-2-3443-3807</text>
<text x="369.2" y="78.6">www.gaun.co.kr</text>
<text x="238.9" y="139.3">S</text>
<text x="241.3" y="142.5">화장실(남)</text>
<text x="244.8" y="140.8">x1</text>
<text x="247.1" y="139.3">S</text>
<text x="248.8" y="142.5">화장실(여)</text>
<text x="252.3" y="140.8">x1</text>
<text x="254.6" y="139.3">S</text>
<text x="257.5" y="142.5">복 도</text>
<text x="259.8" y="140.8">x3</text>
<text x="262.1" y="139.3">S</text>
<text x="264.2" y="142.5">휴게공간</text>
<text x="267.3" y="140.8">x1</text>
<text x="269.7" y="139.3">S</text>
<text x="272.4" y="142.5">사무실</text>
<text x="275" y="140.8">x1</text>
<text x="277.3" y="139.3">S</text>
<text x="279.5" y="142.5">연결통로</text>
<text x="282.7" y="140.8">x2</text>
<text x="238.9" y="148.2">S</text>
<text x="244.8" y="149.5">x1</text>
<text x="247.1" y="148.2">S</text>
<text x="252.3" y="149.5">x1</text>
<text x="254.6" y="148.2">S</text>
<text x="259.8" y="149.5">x2</text>
<text x="262.1" y="148.2">S</text>
<text x="267.3" y="149.5">x2</text>
<text x="269.7" y="148.2">S</text>
<text x="274.9" y="149.5">x1</text>
<text x="277.2" y="148.2">S</text>
<text x="282.4" y="149.5">x5</text>
<text x="284.7" y="148.2">S</text>
<text x="289.9" y="149.7">x1</text>
<text x="241.1" y="151.3">검증시스템</text>
<text x="249.7" y="151.3">자료실</text>
<text x="256.7" y="151.3">다목적실</text>
<text x="263.8" y="151.3">소회의실-1,2</text>
<text x="271.7" y="151.3">센터장실</text>
<text x="279.2" y="151.3">사무공간</text>
<text x="286.2" y="151.5">Software Lab</text>
<text x="107.1" y="173.3">모터부하실</text>
<text x="109.9" y="171.5">x2</text>
<text x="112.2" y="170.1">S</text>
<text x="114.6" y="173.3">기능시험실</text>
<text x="117.4" y="171.5">x1</text>
<text x="119.7" y="170.1">S</text>
<text x="122" y="173.3">시험 전원실</text>
<text x="125" y="171.5">x1</text>
<text x="127.3" y="170.1">S</text>
<text x="129" y="173.3">A.DRIVE 시험실</text>
<text x="132.5" y="171.5">x2</text>
<text x="134.8" y="170.1">S</text>
<text x="137.2" y="173.3">기능시험실</text>
<text x="140" y="171.5">x1</text>
<text x="142.3" y="170.1">S</text>
<text x="144.7" y="173.3">진동시험실</text>
<text x="147.5" y="171.5">x1</text>
<text x="149.7" y="170.1">S</text>
<text x="152.8" y="173.3">제어룸</text>
<text x="154.9" y="171.5">x1</text>
<text x="157.2" y="170.1">S</text>
<text x="158.9" y="173.3">극한환경시험실</text>
<text x="162.4" y="171.5">x1</text>
<text x="164.7" y="170.1">S</text>
<text x="166.4" y="173.3">검증시스템</text>
<text x="170" y="171.5">x5</text>
<text x="172.3" y="170.1">S</text>
<text x="174.8" y="173.3">화장실</text>
<text x="177.5" y="171.5">x2</text>
<text x="179.7" y="170.1">S</text>
<text x="181.4" y="173.3">전기적 기능시험실</text>
<text x="185" y="171.5">x1</text>
<text x="187.3" y="170.1">S</text>
<text x="189.7" y="173.3">환경시험실</text>
<text x="192.5" y="171.5">x1</text>
<text x="196" y="170.1">S</text>
<text x="238.9" y="172.1">S</text>
<text x="244.8" y="173.5">x3</text>
<text x="247.1" y="172.1">S</text>
<text x="252.3" y="173.5">x1</text>
<text x="254.6" y="172.1">S</text>
<text x="259.8" y="173.5">x2</text>
<text x="241.1" y="175.2">고객 대기실-1~3</text>
<text x="248.5" y="175.2">고객 접견실</text>
<text x="257.5" y="175.2">로 비</text>
</g>
<text font-size="1.7" fill="#808080" x="380" y="221.2">ISSUES &amp; REVISIONS</text>
<g font-size="1" fill="#808080">
<text x="367.7" y="12.5">PROJECT TITLE</text>
<text x="367.7" y="47">PROJECT NUMBER</text>
<text x="367.7" y="56">DESIGN CONSULTANT</text>
<text x="367.7" y="81.5">NOTES</text>
<text x="367.7" y="150.4">KEY PLAN</text>
<text x="368.6" y="215.3">NO.</text>
<text x="381" y="215.3">D E S C R I P T I O N</text>
<text x="403.4" y="215.3">DATE</text>
<text x="367.7" y="225.5">BUILDING NAME</text>
<text x="367.7" y="234.4">DRAWING TITLE</text>
<text x="367.7" y="258.4">DRAWN</text>
<text x="367.7" y="262.9">CHECK 1</text>
<text x="388.7" y="258.4">SCALE</text>
<text x="367.7" y="267.4">CHECK 2</text>
<text x="388.7" y="267.4">DATE</text>
<text x="367.7" y="271.9">APPR</text>
<text x="367.7" y="276.4">DRAWING NO.</text>
</g>
</svg>
